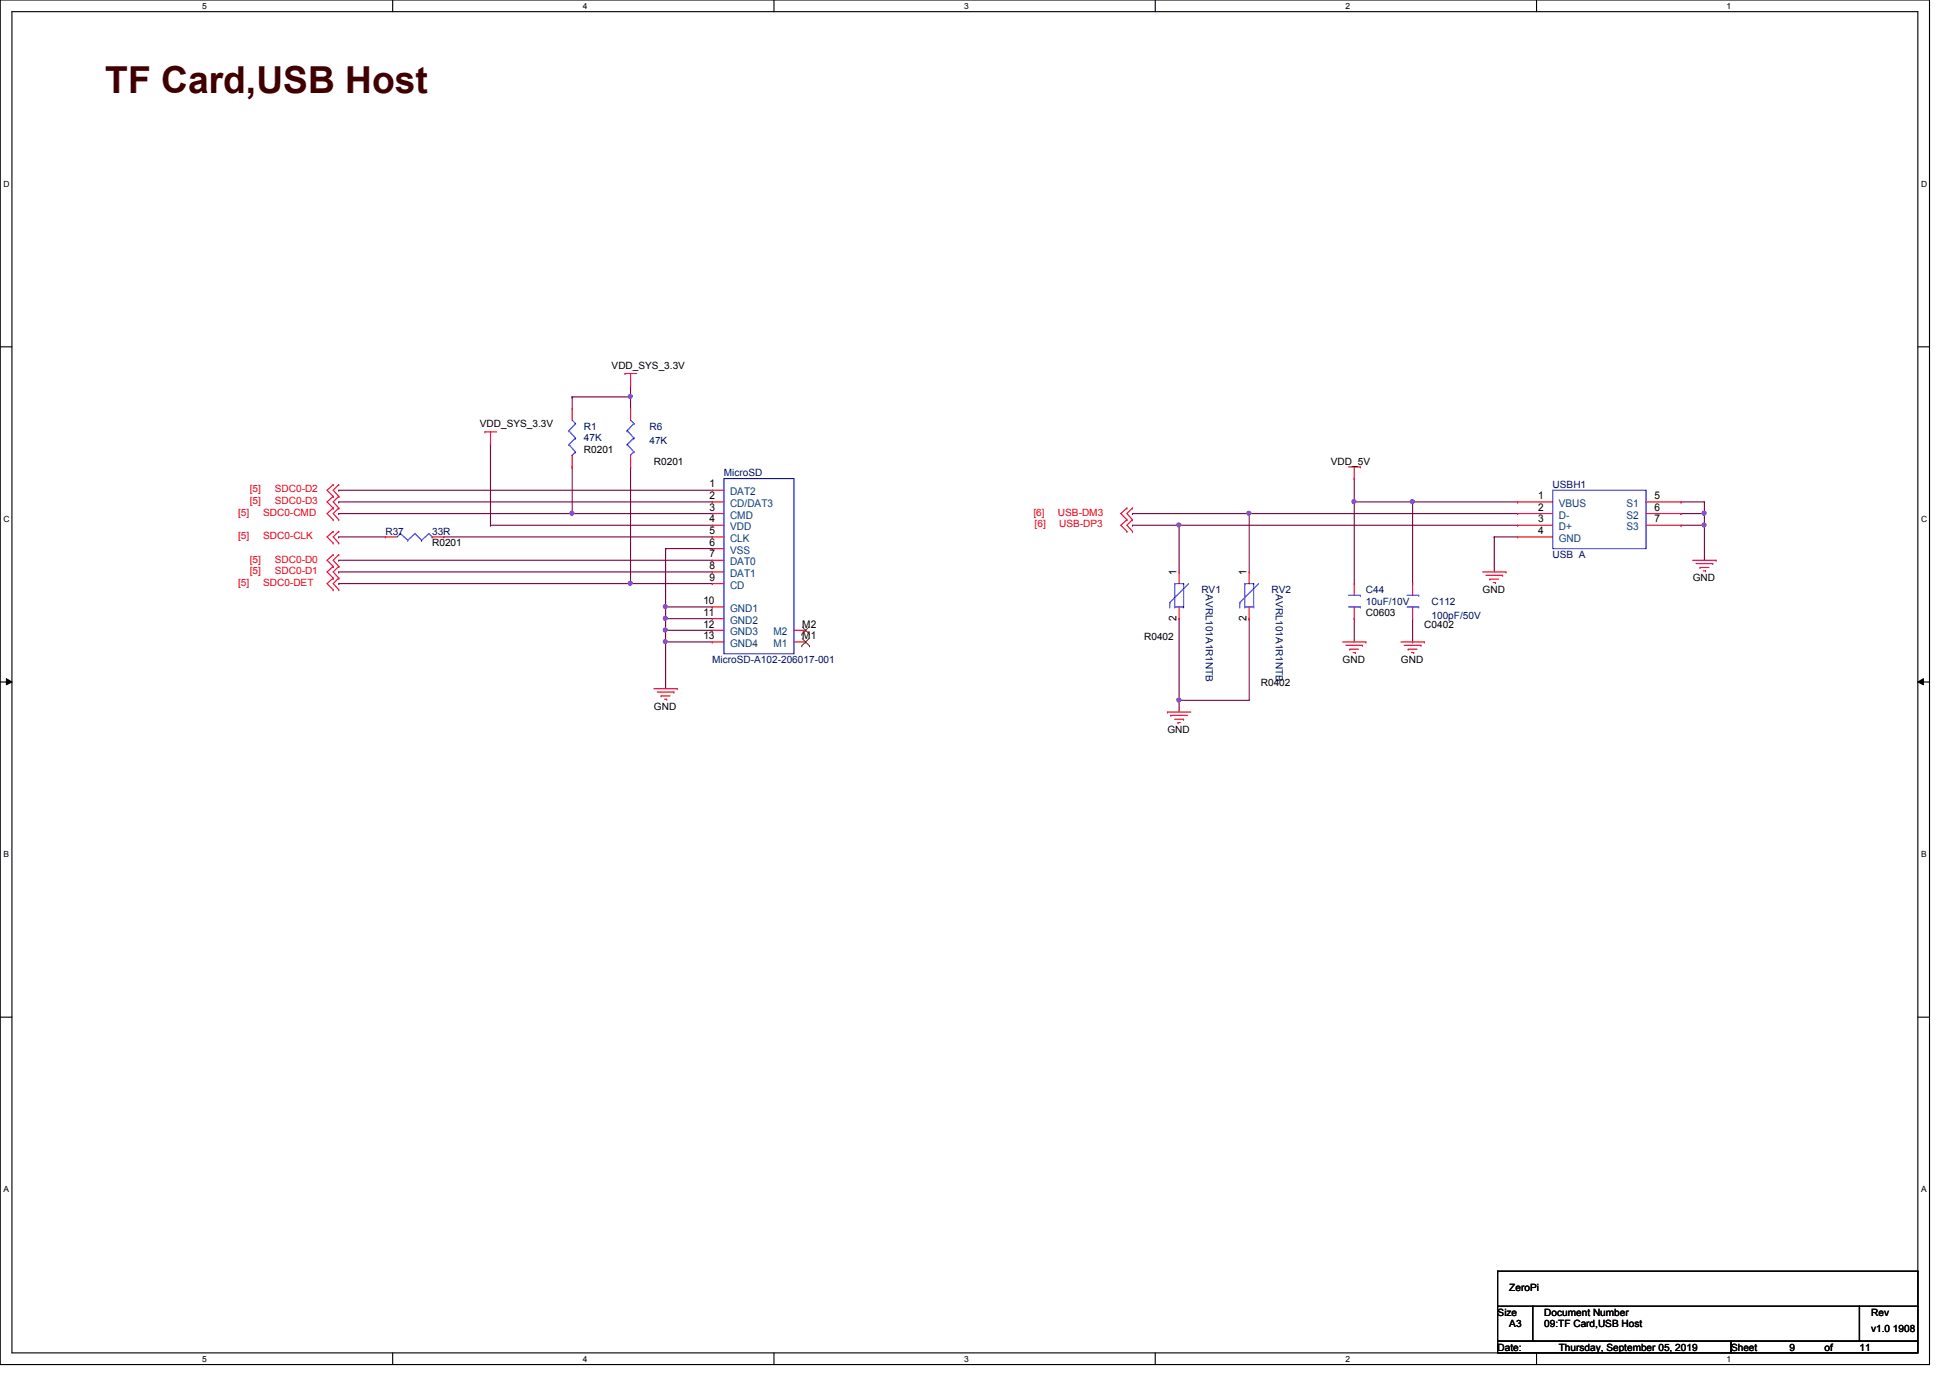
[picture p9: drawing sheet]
<svg xmlns="http://www.w3.org/2000/svg" width="297mm" height="210mm" viewBox="0 0 297 210" stroke-linecap="round" stroke-linejoin="round" font-family="sans-serif">
<path d="M0 0h293.9v207.9h-293.9zM1.8 1.8h290.3v204.3h-290.3z" fill="none" stroke="#000" stroke-width=".17"/>
<g fill="#fff">
<path d="M30.8 .3h.7v1.4h-.7z"/>
<path d="M30.8 206.3h.7v1.5h-.7z"/>
</g>
<path d="M59.8 0v1.8M59.8 206.1v1.8" fill="none" stroke="#000" stroke-width=".17"/>
<g fill="#fff">
<path d="M88.8 .3h.6v1.4h-.6z"/>
<path d="M88.8 206.3h.6v1.5h-.6z"/>
</g>
<path d="M117.9 0v1.8M117.9 206.1v1.8" fill="none" stroke="#000" stroke-width=".17"/>
<g fill="#fff">
<path d="M146.9 .3h.6v1.4h-.6z"/>
<path d="M146.9 206.3h.6v1.5h-.6z"/>
</g>
<path d="M176 0v1.8M176 206.1v1.8" fill="none" stroke="#000" stroke-width=".17"/>
<g fill="#fff">
<path d="M204.9 .3h.7v1.4h-.7z"/>
<path d="M204.9 206.3h.7v1.5h-.7z"/>
</g>
<path d="M234.1 0v1.8M234.1 206.1v1.8" fill="none" stroke="#000" stroke-width=".17"/>
<g fill="#fff">
<path d="M263 .3h.7v1.4h-.7z"/>
<path d="M263 206.3h.7v1.5h-.7z"/>
<path d="M.5 27.3h1v1.4h-1z"/>
<path d="M292.6 27.3h1v1.4h-1z"/>
<path d="M.5 78.3h1v1.5h-1z"/>
<path d="M292.6 78.3h1v1.5h-1z"/>
</g>
<path d="M0 52.8h1.8M292.1 52.8h1.8" fill="none" stroke="#000" stroke-width=".17"/>
<g fill="#fff">
<path d="M.5 129.4h.9v1.4h-.9z"/>
<path d="M292.6 129.4h.9v1.4h-.9z"/>
</g>
<path d="M0 103.9h1.8M292.1 103.9h1.8" fill="none" stroke="#000" stroke-width=".17"/>
<path d="M1 103.4l.8 .5-.8 .4zM292.1 103.9l.9-.5v.9z" fill="#000"/>
<path d="M1 103.4l.8 .5-.8 .4zM292.1 103.9l.9-.5v.9z" fill="none" stroke="#000" stroke-width=".15"/>
<g fill="#fff">
<path d="M.5 180.4h.8v1.5h-.8z"/>
<path d="M292.6 180.4h.8v1.5h-.8z"/>
</g>
<path d="M0 154.9h1.8M292.1 154.9h1.8" fill="none" stroke="#000" stroke-width=".17"/>
<path d="M51.6 74.7h.1M51.6 78.2h.1M51.6 74.7h56.9M51.6 78.2h35.6M51.6 85.3h.1M51.6 87.1h.1M51.6 85.3h56.9M51.6 87.1h56.9M96.1 88.9h.1M96.1 88.9h12.4" fill="none" stroke="#800040" stroke-width=".17"/>
<circle cx="87.1" cy="78.2" r=".31" fill="#f0f"/>
<circle cx="87.1" cy="78.2" r=".31" fill="none" stroke="#f0f" stroke-width=".17"/>
<g fill="none" stroke="#800040" stroke-width=".17">
<path d="M51.6 76.5h.1M51.6 76.5h56.9M74.7 67.6h.1M74.7 67.6v12.4M87.2 78.2h.1M87.2 71.1h.1M87.2 78.2h21.3M87.2 71.1v7.1M96.1 71.1h.1M96.1 60.5h.1M96.1 60.5v1.7M96.1 71.1v17.8"/>
<path d="M67.6 81.8h40.9M74.7 80h.1M74.7 80h33.8M101.4 83.6h.1M101.4 92.5h.1M101.4 83.6h7.1M101.4 92.5v1.7M108.5 81.8h.1"/>
</g>
<circle cx="101.3" cy="94.2" r=".31" fill="#f0f"/>
<circle cx="101.3" cy="94.2" r=".31" fill="none" stroke="#f0f" stroke-width=".17"/>
<circle cx="101.3" cy="92.4" r=".31" fill="#f0f"/>
<circle cx="101.3" cy="92.4" r=".31" fill="none" stroke="#f0f" stroke-width=".17"/>
<path d="M101.4 94.2h.1M101.4 94.2v1.8" fill="none" stroke="#800040" stroke-width=".17"/>
<circle cx="101.3" cy="96" r=".31" fill="#f0f"/>
<circle cx="101.3" cy="96" r=".31" fill="none" stroke="#f0f" stroke-width=".17"/>
<path d="M101.4 94.2h.1M101.4 96h.1M101.4 94.2h7.1M101.4 96h7.1M101.4 96v1.8" fill="none" stroke="#800040" stroke-width=".17"/>
<circle cx="101.3" cy="97.7" r=".31" fill="#f0f"/>
<circle cx="101.3" cy="97.7" r=".31" fill="none" stroke="#f0f" stroke-width=".17"/>
<path d="M51.6 88.9h.1M51.6 88.9h44.5M101.4 97.8h.1M101.4 92.5h.1M101.4 97.8h7.1M101.4 97.8v7.1M101.4 92.5h7.1" fill="none" stroke="#800040" stroke-width=".17"/>
<circle cx="96" cy="88.8" r=".31" fill="#f0f"/>
<circle cx="96" cy="88.8" r=".31" fill="none" stroke="#f0f" stroke-width=".17"/>
<path d="M87.2 60.5h.1M87.2 60.5v1.7M87.2 60.5h8.9" fill="none" stroke="#800040" stroke-width=".17"/>
<circle cx="96" cy="60.4" r=".31" fill="#f0f"/>
<circle cx="96" cy="60.4" r=".31" fill="none" stroke="#f0f" stroke-width=".17"/>
<path d="M96.1 58.7h.1M96.1 58.7v1.8M206.3 76.5h.1M206.3 76.5v12.4" fill="none" stroke="#800040" stroke-width=".17"/>
<circle cx="206.2" cy="76.4" r=".31" fill="#f0f"/>
<circle cx="206.2" cy="76.4" r=".31" fill="none" stroke="#f0f" stroke-width=".17"/>
<path d="M190.3 78.2h.1M190.3 78.2h40.9" fill="none" stroke="#800040" stroke-width=".17"/>
<circle cx="190.2" cy="78.2" r=".31" fill="#f0f"/>
<circle cx="190.2" cy="78.2" r=".31" fill="none" stroke="#f0f" stroke-width=".17"/>
<path d="M179.6 80h.1M179.6 80h51.6" fill="none" stroke="#800040" stroke-width=".17"/>
<circle cx="179.6" cy="80" r=".31" fill="#f0f"/>
<circle cx="179.6" cy="80" r=".31" fill="none" stroke="#f0f" stroke-width=".17"/>
<path d="M256.1 76.5h.1M256.1 78.2h.1M256.1 76.5h3.5M256.1 78.2h3.5M206.3 94.2h.1M206.3 94.2v3.6M227.6 81.8h.1M227.6 81.8h3.6M227.6 81.8v5.3" fill="none" stroke="#800040" stroke-width=".17"/>
<circle cx="259.6" cy="78.2" r=".31" fill="#f0f"/>
<circle cx="259.6" cy="78.2" r=".31" fill="none" stroke="#f0f" stroke-width=".17"/>
<path d="M259.6 76.5h.1M259.6 76.5v1.7M256.1 80h.1M256.1 80h3.5" fill="none" stroke="#800040" stroke-width=".17"/>
<circle cx="259.6" cy="80" r=".31" fill="#f0f"/>
<circle cx="259.6" cy="80" r=".31" fill="none" stroke="#f0f" stroke-width=".17"/>
<path d="M206.3 72.9h.1M206.3 72.9v3.6M259.6 78.2h.1M259.6 78.2v7.1M179.6 94.2h.1M179.6 94.2v14.3M190.3 94.2h.1M190.3 94.2v12.5h-10.7M259.6 80h.1M179.6 106.7h.1" fill="none" stroke="#800040" stroke-width=".17"/>
<circle cx="179.6" cy="106.6" r=".31" fill="#f0f"/>
<circle cx="179.6" cy="106.6" r=".31" fill="none" stroke="#f0f" stroke-width=".17"/>
<g fill="none" stroke="#800040" stroke-width=".17">
<path d="M172.5 78.2h.1M172.5 78.2h17.8M190.3 78.2h.1M190.3 78.2v8.9M206.3 76.5h24.9M215.2 76.5h.1M215.2 76.5v12.4M231.2 76.5h.1M51.6 81.8h.1M51.6 81.8h7.1M101.4 83.6h.1M101.4 83.6v8.9"/>
<path d="M172.5 80h.1M172.5 80h7.1M179.6 80h.1M179.6 80v7.1M215.2 88.9h.1"/>
</g>
<circle cx="215.1" cy="76.4" r=".31" fill="#f0f"/>
<circle cx="215.1" cy="76.4" r=".31" fill="none" stroke="#f0f" stroke-width=".17"/>
<path d="M215.2 97.8h.1M215.2 94.2v3.6" fill="none" stroke="#800040" stroke-width=".17"/>
<g fill="none" stroke="#f00" stroke-width=".17">
<path d="M95.2 56.9h.1M95.2 56.9h1.8M96.1 58.7h.1M96.1 56.9v1.8M50.8 77.4h.1M50.8 75.6h.1M50.8 79.2h.1M50.8 73.8h.1M50.8 75.6l-1 .9 1 .9M50.8 77.4l-1 .8 1 1M50.8 73.8l-1 .9 1 .9M51.6 77.4h.1"/>
<path d="M51.6 75.6h.1M51.6 79.2h.1M51.6 73.8h.1M51.6 75.6l-.8 .9 .8 .9M51.6 77.4l-.8 .8 .8 1M51.6 73.8l-.8 .9 .8 .9M73.9 65.8h.1M73.9 65.8h1.7M74.7 67.6h.1M74.7 65.8v1.8M87.2 62.2h.1M87.2 71.1h.1"/>
<path d="M87.2 62.2v1.8M87.2 69.3v1.8M96.1 62.2h.1M96.1 71.1h.1M96.1 62.2v1.8M96.1 69.3v1.8M108.5 74.7h.1M108.5 76.5h.1M108.5 78.2h.1M108.5 74.7h1.8M108.5 76.5h1.8M108.5 78.2h1.8"/>
<path d="M171.7 79.2h.1M171.7 77.4h.1M171.7 79.2l-1 .8 1 .9M171.7 77.4l-1 .8 1 1M172.5 79.2h.1M172.5 77.4h.1M172.5 79.2l-.8 .8 .8 .9M172.5 77.4l-.8 .8 .8 1M205.4 71.1h1.8M206.3 72.9h.1M206.3 71.1v1.8M207.2 71.1h.1"/>
<path d="M231.2 76.5h.1M231.2 78.2h.1M231.2 76.5h5.3M231.2 78.2h5.3M250.7 76.5h5.4M250.7 78.2h5.4M256.1 76.5h.1M256.1 78.2h.1M50.8 82.7h.1M50.8 80.9h.1M50.8 86.3h.1M50.8 84.5h.1"/>
<path d="M50.8 88.1h.1M50.8 89.8h.1M50.8 80.9l-1 .9 1 .9M50.8 84.5l-1 .8 1 1M50.8 86.3l-1 .8 1 1M50.8 88.1l-1 .8 1 .9M51.6 82.7h.1M51.6 80.9h.1M51.6 86.3h.1M51.6 84.5h.1M51.6 88.1h.1M51.6 89.8h.1"/>
<path d="M51.6 80.9l-.8 .9 .8 .9M51.6 84.5l-.8 .8 .8 1M51.6 86.3l-.8 .8 .8 1M51.6 88.1l-.8 .8 .8 .9M58.7 81.8h.1M58.7 81.8h1.8M65.8 81.8h1.8M67.6 81.8h.1M108.5 80h.1M108.5 81.8h.1M108.5 83.6h.1M108.5 85.3h.1"/>
<path d="M108.5 87.1h.1M108.5 88.9h.1M108.5 92.5h.1M108.5 94.2h.1M108.5 96h.1M108.5 97.8h.1M108.5 97.8h1.8M108.5 87.1h1.8M108.5 85.3h1.8M108.5 80h1.8M108.5 81.8h1.8M108.5 83.6h1.8"/>
<path d="M108.5 88.9h1.8M108.5 92.5h1.8M108.5 94.2h1.8M108.5 96h1.8M120.9 97.8h1.8M120.9 96h1.8M122.7 97.8h.1M122.7 96h.1M171.7 80.9h.1M172.5 80.9h.1M179.6 87.1h.1M179.6 94.2h.1"/>
<path d="M179.6 87.1v1.8M179.6 92.5v1.7M190.3 87.1h.1M190.3 94.2h.1M190.3 87.1v1.8M190.3 92.5v1.7M204.5 97.8h3.6M205 98.3h2.6M205.6 98.9h.1M205.6 98.9h1.4M206.1 99.4h.4M206.3 94.2h.1"/>
<path d="M206.3 88.9h.1M206.3 88.9v1.8M206.3 92.5v1.7M206.5 99.4h.1M207.6 98.3h.1M208.1 97.8h.1M213.4 97.8h3.6M213.9 98.3h2.5M214.5 98.9h.1M214.5 98.9h1.4M215 99.4h.3M215.2 94.2h.1"/>
<path d="M215.2 88.9h.1M215.2 88.9v1.8M215.2 92.5v1.7M215.3 99.4h.1M216.4 98.3h.1M217 97.8h.1M225.8 87.1h3.6M226.4 87.6h2.5M226.9 88.2h.1M226.9 88.2h1.4M227.5 88.7h.3M227.8 88.7h.1"/>
<path d="M228.9 87.6h.1M229.4 87.1h.1M231.2 80h.1M231.2 81.8h.1M231.2 80h5.3M231.2 81.8h5.3M250.7 80h5.4M256.1 80h.1M257.8 85.3h3.6M258.4 85.9h2.5M258.9 86.4h.1M258.9 86.4h1.4"/>
<path d="M259.5 87h.3M259.8 87h.1M260.9 85.9h.1M261.4 85.3h.1M99.6 104.9h3.6M100.1 105.4h2.6M100.7 106h.1M100.7 106h1.4M101.2 106.5h.4M101.6 106.5h.1M102.7 105.4h.1M103.2 104.9h.1"/>
<path d="M177.8 108.5h.1M177.8 108.5h3.6M178.3 109h.1M178.3 109h2.6M178.9 109.6h1.4M179.4 110.1h.1M179.4 110.1h.4M180.3 109.6h.1"/>
</g>
<path d="M228.1 199h5.4v5.3h-5.4zM228.1 193.6h.1M228.1 193.6v5.4M228.1 193.6h64M233.5 199h49.7v5.3h-49.7zM283.2 199h8.9v5.3h-8.9zM292.1 193.6h.1M292.1 199h.1M292.1 193.6v5.4M228.1 204.3h35.6v1.8h-35.6zM263.7 204.3h28.4v1.8h-28.4z" fill="none" stroke="#000" stroke-width=".17"/>
<g fill="none" stroke="#00f" stroke-width=".17">
<path d="M86.7 65.6h.1M86.7 67.7h.1M86.7 65.6l1 1.1M86.7 67.7l1 1.1M87.2 69.3h.1M87.2 64l.5 .5M87.7 64.5h.1M87.7 66.7h.1M87.7 68.8h.1M87.7 64.5l-1 1.1M87.7 66.7l-1 1M87.7 68.8l-.5 .5"/>
<path d="M95.5 65.6h.1M95.5 67.7h.1M95.5 65.6l1.1 1.1M95.5 67.7l1.1 1.1M96.1 69.3h.1M96.1 64l.5 .5M96.6 64.5h.1M96.6 66.7h.1M96.6 68.8h.1M96.6 64.5l-1.1 1.1M96.6 66.7l-1.1 1M96.6 68.8l-.5 .5"/>
<path d="M110.3 72.9h10.6v26.7h-10.6zM236.5 74.7h14.2v8.9h-14.2zM61 81.3h.1M61 81.3l-.5 .5M61 81.3l1.1 1M62.1 82.3h.1M63.2 81.3h.1M63.2 81.3l-1.1 1M63.2 81.3l1 1M64.2 82.3h.1M65.3 81.3h.1M65.3 81.3l-1.1 1"/>
<path d="M65.3 81.3l.5 .5M65.8 81.8h.1M178.2 91.8h.1M178.2 92.5h.1M178.2 91.8v.7M178.9 92.5h.1M178.9 88.9h.1M178.9 88.9h1.4M178.9 92.5h1.4M178.9 88.9v3.6M180.3 88.9h.1M180.3 92.5h.1"/>
<path d="M180.3 88.9v3.6M181.1 88.9l-2.9 2.9M188.8 91.8h.1M188.8 92.5h.1M188.8 91.8v.7M189.6 92.5h.1M189.6 88.9h.1M189.6 88.9h1.4M189.6 92.5h1.4M189.6 88.9v3.6M191 88.9h.1M191 92.5h.1"/>
<path d="M191 88.9v3.6M191.7 88.9l-2.9 2.9M205.4 92.5h1.8M205.4 90.7h1.8M207.2 92.5h.1M207.2 90.7h.1M214.3 92.5h1.8M214.3 90.7h1.8M216.1 92.5h.1M216.1 90.7h.1"/>
</g>
<path d="M122.1 98.4h.1M122.1 96.6h.1M122.2 97.3l1.1 1.1M122.2 95.5l1.1 1.1M123.2 97.3l-1.1 1.1M123.2 95.5l-1.1 1.1M123.3 98.4h.1M123.3 96.6h.1" fill="none" stroke="#804000" stroke-width=".15"/>
<circle cx="87.1" cy="78.2" r=".31" fill="#f0f"/>
<circle cx="87.1" cy="78.2" r=".31" fill="none" stroke="#f0f" stroke-width=".17"/>
<circle cx="101.3" cy="94.2" r=".31" fill="#f0f"/>
<circle cx="101.3" cy="94.2" r=".31" fill="none" stroke="#f0f" stroke-width=".17"/>
<circle cx="101.3" cy="92.4" r=".31" fill="#f0f"/>
<circle cx="101.3" cy="92.4" r=".31" fill="none" stroke="#f0f" stroke-width=".17"/>
<circle cx="101.3" cy="96" r=".31" fill="#f0f"/>
<circle cx="101.3" cy="96" r=".31" fill="none" stroke="#f0f" stroke-width=".17"/>
<circle cx="101.3" cy="97.7" r=".31" fill="#f0f"/>
<circle cx="101.3" cy="97.7" r=".31" fill="none" stroke="#f0f" stroke-width=".17"/>
<circle cx="96" cy="88.8" r=".31" fill="#f0f"/>
<circle cx="96" cy="88.8" r=".31" fill="none" stroke="#f0f" stroke-width=".17"/>
<circle cx="96" cy="60.4" r=".31" fill="#f0f"/>
<circle cx="96" cy="60.4" r=".31" fill="none" stroke="#f0f" stroke-width=".17"/>
<circle cx="206.2" cy="76.4" r=".31" fill="#f0f"/>
<circle cx="206.2" cy="76.4" r=".31" fill="none" stroke="#f0f" stroke-width=".17"/>
<circle cx="190.2" cy="78.2" r=".31" fill="#f0f"/>
<circle cx="190.2" cy="78.2" r=".31" fill="none" stroke="#f0f" stroke-width=".17"/>
<circle cx="179.6" cy="80" r=".31" fill="#f0f"/>
<circle cx="179.6" cy="80" r=".31" fill="none" stroke="#f0f" stroke-width=".17"/>
<circle cx="259.6" cy="78.2" r=".31" fill="#f0f"/>
<circle cx="259.6" cy="78.2" r=".31" fill="none" stroke="#f0f" stroke-width=".17"/>
<circle cx="259.6" cy="80" r=".31" fill="#f0f"/>
<circle cx="259.6" cy="80" r=".31" fill="none" stroke="#f0f" stroke-width=".17"/>
<circle cx="179.6" cy="106.6" r=".31" fill="#f0f"/>
<circle cx="179.6" cy="106.6" r=".31" fill="none" stroke="#f0f" stroke-width=".17"/>
<circle cx="215.1" cy="76.4" r=".31" fill="#f0f"/>
<circle cx="215.1" cy="76.4" r=".31" fill="none" stroke="#f0f" stroke-width=".17"/>
<text font-size="5.7" fill="#400000" x="16" y="14.1">TF Card,USB Host</text>
<g font-size="1.6">
<text x="108.1" y="74.3">1</text>
<text x="108.1" y="76">2</text>
<text x="108.1" y="77.8">3</text>
<text x="234.3" y="76">1</text>
<text x="234.3" y="77.8">2</text>
<text x="252" y="76">5</text>
<text x="252" y="77.8">6</text>
<text x="108.1" y="79.6">4</text>
<text x="108.1" y="81.4">5</text>
<text x="108.1" y="83.1">6</text>
<text x="234.3" y="79.6">3</text>
<text x="234.3" y="81.4">4</text>
<text x="252" y="79.6">7</text>
<text x="108.1" y="84.9">7</text>
<text x="108.1" y="86.7">8</text>
<text x="108.1" y="88.5">9</text>
<text x="179.2" y="87.6" transform="rotate(-90 179.2 87.6)">1</text>
<text x="189.9" y="87.6" transform="rotate(-90 189.9 87.6)">1</text>
<text x="107.1" y="92">10</text>
<text x="107.1" y="93.8">11</text>
<text x="107.1" y="95.6">12</text>
<text x="122.2" y="95.6">M2</text>
<text x="179.2" y="94.6" transform="rotate(-90 179.2 94.6)">2</text>
<text x="189.9" y="94.6" transform="rotate(-90 189.9 94.6)">2</text>
<text x="107.1" y="97.4">13</text>
<text x="122.2" y="97.4">M1</text>
</g>
<g font-size="1.6" fill="#004080">
<text x="111.2" y="75.4">DAT2</text>
<text x="111.2" y="77.2">CD/DAT3</text>
<text x="237.4" y="77.2">VBUS</text>
<text x="247.8" y="77.2">S1</text>
<text x="111.2" y="79">CMD</text>
<text x="111.2" y="80.8">VDD</text>
<text x="111.2" y="82.6">CLK</text>
<text x="237.4" y="79">D-</text>
<text x="237.4" y="80.8">D+</text>
<text x="237.4" y="82.6">GND</text>
<text x="247.8" y="79">S2</text>
<text x="247.8" y="80.8">S3</text>
<text x="111.2" y="84.3">VSS</text>
<text x="111.2" y="86.1">DAT0</text>
<text x="111.2" y="87.9">DAT1</text>
<text x="111.2" y="89.7">CD</text>
<text x="111.2" y="93.2">GND1</text>
<text x="111.2" y="95">GND2</text>
<text x="111.2" y="96.8">GND3</text>
<text x="111.2" y="98.6">GND4</text>
<text x="117.8" y="98.6">M1</text>
<text x="117.8" y="96.8">M2</text>
</g>
<g font-size="1.5">
<text x="93.2" y="56.2">VDD_SYS_3.3V</text>
<text x="73.1" y="65.1">VDD_SYS_3.3V</text>
<text x="88.9" y="69">R0201</text>
<text x="99.6" y="70.8">R0201</text>
<text x="202.7" y="70.8">VDD_5V</text>
<text x="65.8" y="83.2">R0201</text>
<text x="257.8" y="88.6">GND</text>
<text x="208.1" y="93.9">C0603</text>
<text x="217" y="95.7">C0402</text>
<text x="225.8" y="90.3">GND</text>
<text x="174.3" y="97.5">R0402</text>
<text x="204.5" y="101">GND</text>
<text x="213.4" y="101">GND</text>
<text x="192.1" y="104.6">R0402</text>
<text x="99.6" y="108.1">GND</text>
<text x="177.8" y="111.7">GND</text>
<text x="229.9" y="196.7">ZeroPi</text>
<text x="228.1" y="200.4">Size</text>
<text x="229.9" y="202.2">A3</text>
<text x="235.2" y="200.4">Document Number</text>
<text x="235.2" y="202.2">09:TF Card,USB Host</text>
<text x="285" y="202.9">v1.0 1908</text>
<text x="285" y="200.4">Rev</text>
<text x="228.1" y="205.7">Date:</text>
<text x="237.4" y="205.7">Thursday, September 05, 2019</text>
<text x="263.7" y="205.7">Sheet</text>
<text x="272.6" y="205.7">9</text>
<text x="277.9" y="205.7">of</text>
<text x="283.2" y="205.7">11</text>
</g>
<g font-size="1.5" fill="#000080">
<text x="88.9" y="65.4">R1</text>
<text x="98.9" y="65.4">R6</text>
<text x="88.9" y="67.2">47K</text>
<text x="98.9" y="67.6">47K</text>
<text x="110.3" y="72.6">MicroSD</text>
<text x="236.5" y="74.3">USBH1</text>
<text x="58.7" y="81.4">R37</text>
<text x="65.8" y="81.4">33R</text>
<text x="236.5" y="85">USB A</text>
<text x="183" y="90.3">RV1</text>
<text x="183.7" y="90.5" transform="rotate(90 183.7 90.5)">AVRL101A1R1NTB</text>
<text x="193.7" y="90.3">RV2</text>
<text x="194.3" y="90.5" transform="rotate(90 194.3 90.5)">AVRL101A1R1NTB</text>
<text x="208.1" y="90.3">C44</text>
<text x="208.1" y="92.1">10uF/10V</text>
<text x="218.1" y="92.1">C112</text>
<text x="218.1" y="94.2">100pF/50V</text>
<text x="108.5" y="101">MicroSD-A102-206017-001</text>
</g>
<g font-size="1.5" fill="#f00">
<text x="38.1" y="76.8">[5]</text>
<text x="38.1" y="75">[5]</text>
<text x="41.9" y="76.8">SDC0-D3</text>
<text x="41.9" y="75">SDC0-D2</text>
<text x="36.3" y="78.6">[5]</text>
<text x="36.3" y="82.1">[5]</text>
<text x="40.1" y="78.6">SDC0-CMD</text>
<text x="40.1" y="82.1">SDC0-CLK</text>
<text x="157.4" y="78.6">[6]</text>
<text x="157.6" y="80.3">[6]</text>
<text x="161.2" y="78.6">USB-DM3</text>
<text x="161.3" y="80.3">USB-DP3</text>
<text x="36.3" y="89.2">[5]</text>
<text x="38.1" y="85.7">[5]</text>
<text x="38.1" y="87.5">[5]</text>
<text x="40.1" y="89.2">SDC0-DET</text>
<text x="41.9" y="85.7">SDC0-D0</text>
<text x="41.9" y="87.5">SDC0-D1</text>
</g>
<g font-size="1.3">
<text x="30.8" y="1.4">5</text>
<text x="88.8" y="1.4">4</text>
<text x="146.9" y="1.4">3</text>
<text x="204.9" y="1.4">2</text>
<text x="263" y="1.4">1</text>
<text x=".5" y="28.4">D</text>
<text x="292.6" y="28.4">D</text>
<text x=".5" y="79.5">C</text>
<text x="292.6" y="79.5">C</text>
<text x=".5" y="130.6">B</text>
<text x="292.6" y="130.6">B</text>
<text x=".5" y="181.6">A</text>
<text x="292.6" y="181.6">A</text>
<text x="30.8" y="207.5">5</text>
<text x="88.8" y="207.5">4</text>
<text x="146.9" y="207.5">3</text>
<text x="204.9" y="207.5">2</text>
<text x="263" y="207.5">1</text>
</g>
</svg>
